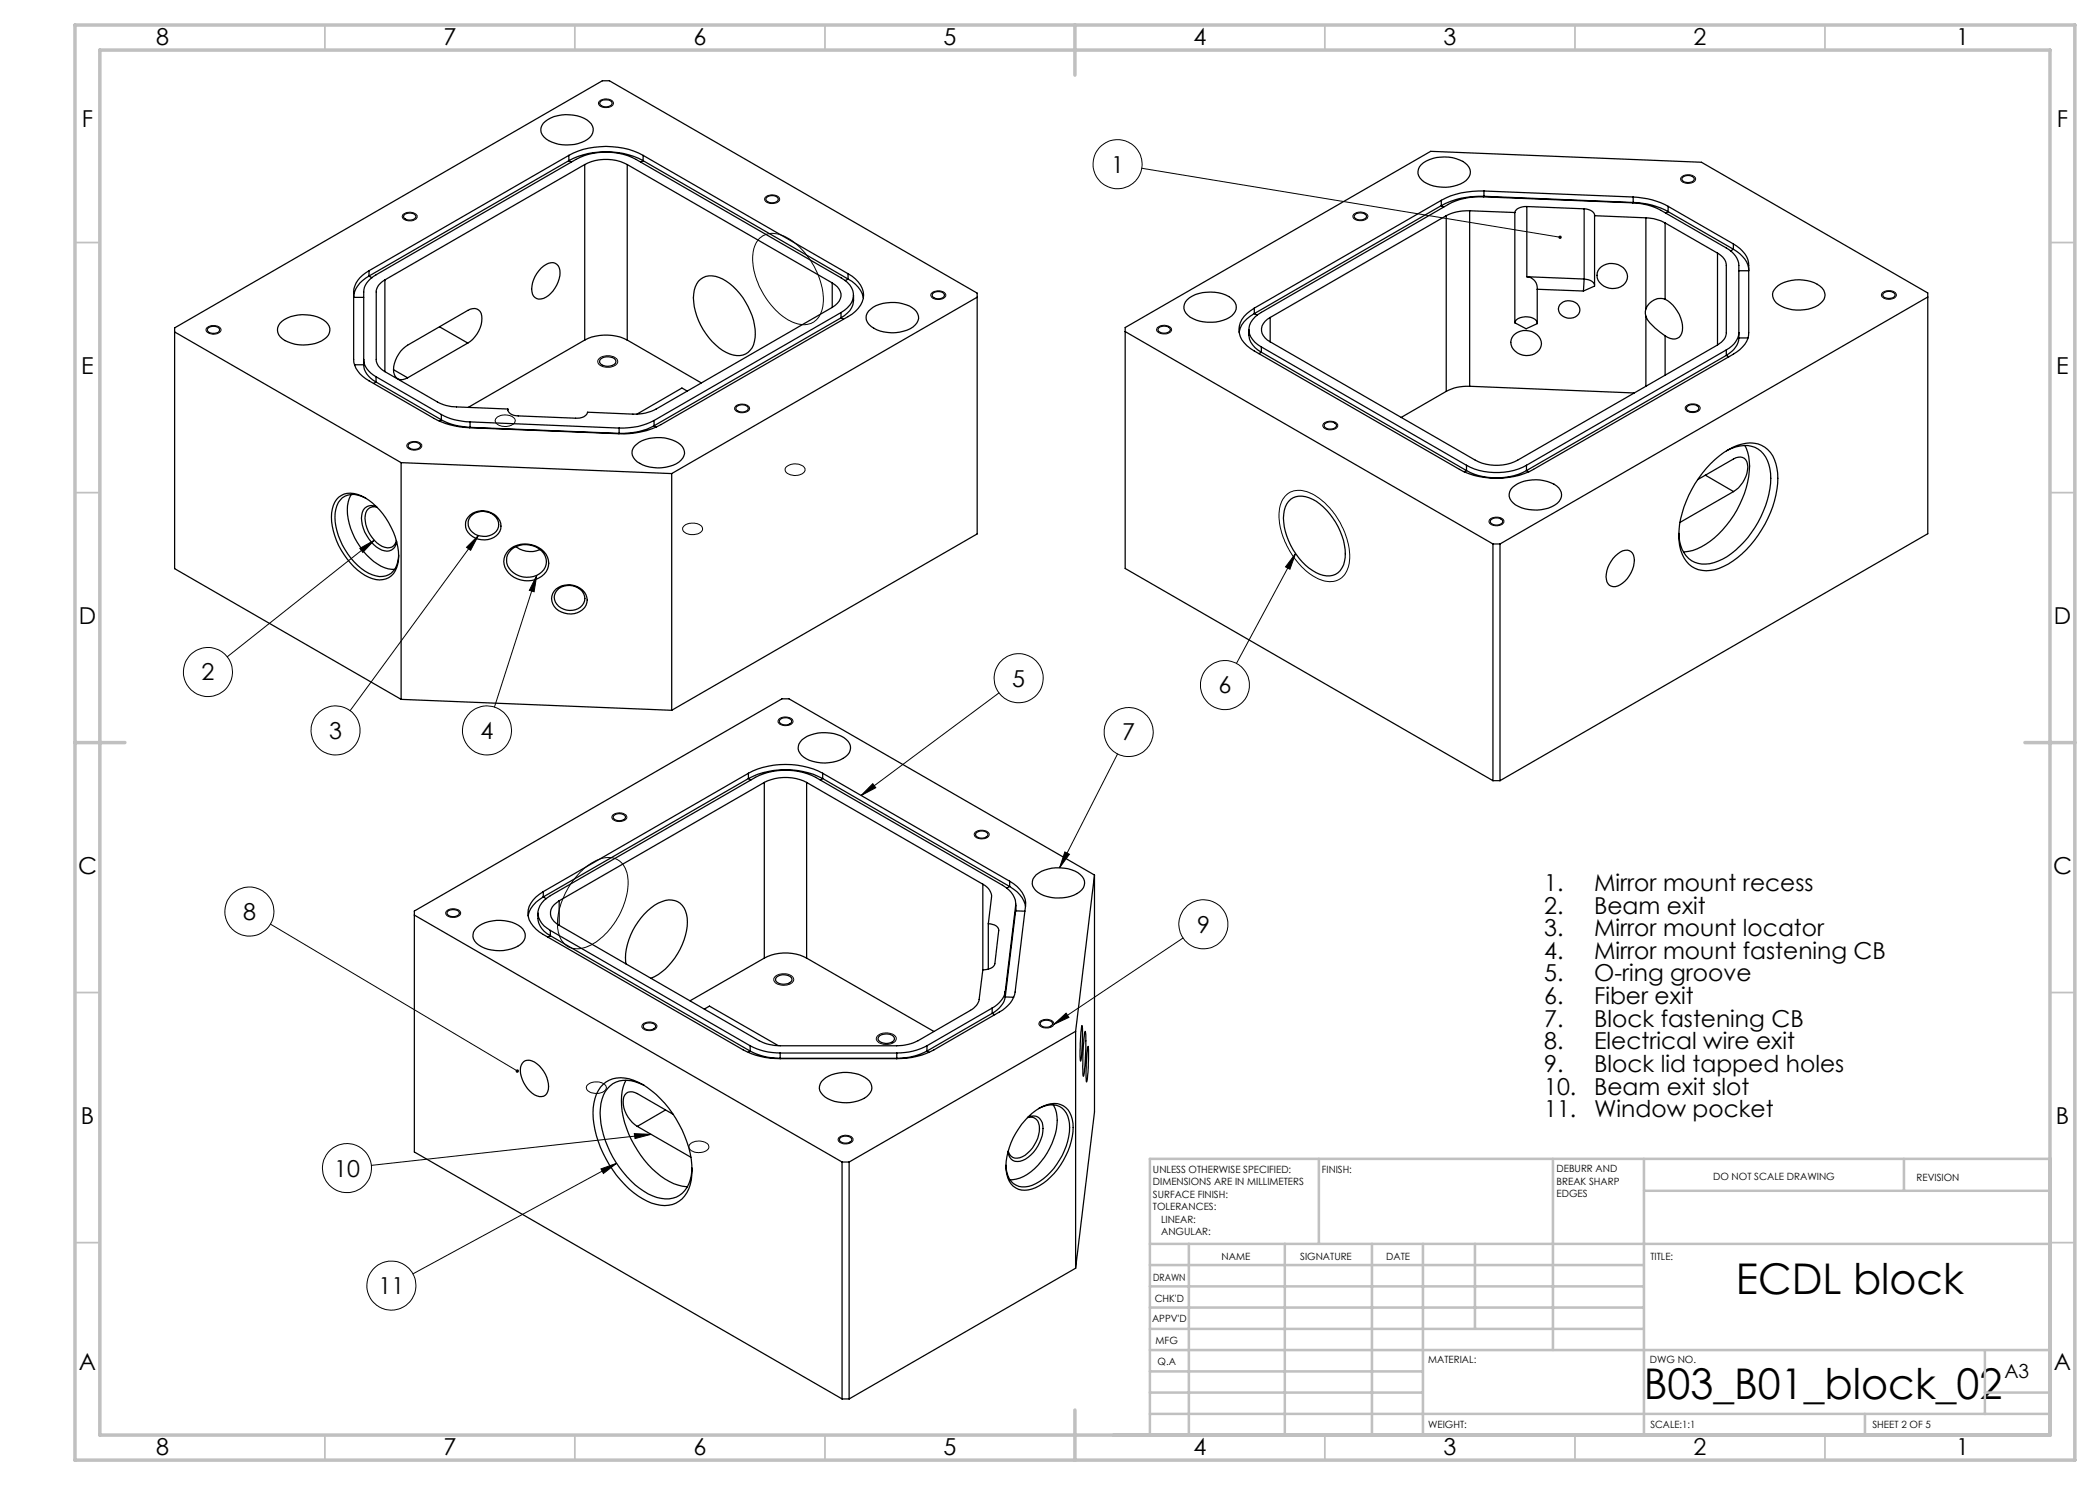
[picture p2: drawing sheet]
<svg xmlns="http://www.w3.org/2000/svg" width="420mm" height="297mm" viewBox="0 0 420 297" stroke-linecap="round" stroke-linejoin="round" font-family="sans-serif">
<g fill="none" stroke="#000" stroke-width=".2">
<path d="M119.9 20.2a1.97 1.97 0 0 1 2.8 .3 1.2 1.2 0 0 1-1.6 1l-.7-.1-.5-.3a.59 .59 0 0 1 0-.9zM153 39.5a1.93 1.93 0 0 1 2.9 .3 1.53 1.53 0 0 1-2.1 .8l-.7-.3a.55 .55 0 0 1-.1-.8zM228.4 33.7l83.6 13.7M336.4 35.3a1.91 1.91 0 0 1 2.7 .4 1.6 1.6 0 0 1-2.3 .8h-.1a.65 .65 0 0 1-.5-.5 .65 .65 0 0 1 .2-.7zM80.6 42.9a1.91 1.91 0 0 1 2.8 .3 1.53 1.53 0 0 1-2.1 .9l-.5-.3a.63 .63 0 0 1-.2-.9zM151.9 47.7a4.3 4.3 0 0 1 5.1-.4 15.1 15.1 0 0 1 7.6 13.7 3.9 3.9 0 0 1-5.4 3.7 13.7 13.7 0 0 1-7.5-7.8 10.2 10.2 0 0 1-.5-8.3zM186.3 58.6a1.89 1.89 0 0 1 2.9 .3 1.51 1.51 0 0 1-2.2 .9l-.6-.3a.55 .55 0 0 1-.1-.9zM270.8 42.8a1.94 1.94 0 0 1 2.8 .4 1.55 1.55 0 0 1-2.2 .9l-.6-.4a.61 .61 0 0 1 0-.9zM376.4 58.7a1.99 1.99 0 0 1 2.8 .1 1.04 1.04 0 0 1-1.2 1.1l-.7-.1-.6-.2a.65 .65 0 0 1-.3-.9zM41.4 65.5a1.93 1.93 0 0 1 2.8 .4 1.6 1.6 0 0 1-2.3 .8l-.5-.3a.59 .59 0 0 1 0-.9zM119.7 71.8a2.68 2.68 0 0 1 3.8 .2 1.18 1.18 0 0 1-1.3 1.4 2.19 2.19 0 0 1-2.6-1zM231.5 65.5a1.93 1.93 0 0 1 2.8 .4 1.53 1.53 0 0 1-2.1 .8l-.4-.2a.62 .62 0 0 1-.3-1z"/>
<path d="M81.5 88.8a2.03 2.03 0 0 1 2.8 .2v.1a1.41 1.41 0 0 1-1.9 .9l-.7-.3a.62 .62 0 0 1-.2-.9zM99.3 83.6a2.65 2.65 0 0 1 3.7 .3v.2a1.43 1.43 0 0 1-1.5 1.2 2.06 2.06 0 0 1-2.4-1.1zM147.2 81.2a2.02 2.02 0 0 1 2.7 .3v.1a1.17 1.17 0 0 1-1.5 .9 1.12 1.12 0 0 1-1.4-1zM157.2 93.4a2.65 2.65 0 0 1 3.8 .3 1.59 1.59 0 0 1-1.9 1.4 1.74 1.74 0 0 1-2.1-1.3zM257 99.3a4.2 4.2 0 0 1 5.3-.6 14.9 14.9 0 0 1 7.5 14 4 4 0 0 1-6 3.1 15 15 0 0 1-7.9-13.7l.5-1.9zM264.7 84.7a1.95 1.95 0 0 1 2.8 .3 1.51 1.51 0 0 1-2.1 .9l-.5-.2a.63 .63 0 0 1-.2-1zM337.1 81.3a2 2 0 0 1 2.9 .2 1.2 1.2 0 0 1-1.6 1l-.5-.1-.6-.3a.57 .57 0 0 1-.2-.8zM72 109.7l2.9-1.6-2.3 2.4zM74.9 108.1l-29.5 23.3M95.7 107.1l-1.6 3-.8-.6zM95.7 107.1l-25.7 35M107.4 115.1l-.6 3.3-.9-.3z"/>
<path d="M107.4 115.1l-8.5 26.3M136.8 105.2a2.75 2.75 0 0 1 3.6 .2 1.27 1.27 0 0 1-1.4 1.5 1.93 1.93 0 0 1-2.5-1.1zM259.1 110.7l-1.1 3.1-.9-.4zM259.1 110.7l-11.8 22M297.9 104a2.03 2.03 0 0 1 2.9 .1v.1a1.41 1.41 0 0 1-2 .9l-.7-.3a.62 .62 0 0 1-.2-.8zM199.8 138.6l-27.6 20.5M155.8 143.8a1.96 1.96 0 0 1 2.8 .3 1.08 1.08 0 0 1-1.4 1l-1.2-.3a.64 .64 0 0 1-.2-1zM174.6 156.7l.6 .8-3 1.6zM223.5 150.8l-11.6 22.8M116.1 174.4a7.9 7.9 0 0 1 6.3-2.8 4.2 4.2 0 0 1 3.2 4.2 15.1 15.1 0 0 1-7.7 13.3 4.2 4.2 0 0 1-5.4-.8 8 8 0 0 1-.6-6.7 17.3 17.3 0 0 1 4.2-7.2zM122.6 163a2 2 0 0 1 2.7 .3 1.08 1.08 0 0 1-1.3 1 1.16 1.16 0 0 1-1.6-1zM195.1 166.4a2 2 0 0 1 2.7 .4v.1a1.73 1.73 0 0 1-2.6 .6l-.2-.2a.6 .6 0 0 1 .1-.9z"/>
<path d="M213 170.4l.9 .4-2 2.8zM54.1 184.8l49.4 29.4M89.3 182.2a1.91 1.91 0 0 1 2.8 .3 1.33 1.33 0 0 1-1.9 .9l-.8-.3a.59 .59 0 0 1-.1-.9zM155 195.4a2.67 2.67 0 0 1 3.7 .2 1.26 1.26 0 0 1-1.4 1.4 2.04 2.04 0 0 1-2.5-1.1zM236.6 187.6l-25.9 17.3M117.4 217.1a2.77 2.77 0 0 1 3.8 .1 1.23 1.23 0 0 1-1.4 1.4 2.04 2.04 0 0 1-2.5-1zM128.5 204.9a1.94 1.94 0 0 1 2.9 .2 1.48 1.48 0 0 1-2.1 1l-.5-.3a.59 .59 0 0 1-.3-.9zM175.5 207.2a2.66 2.66 0 0 1 3.7 .3 1.35 1.35 0 0 1-1.6 1.4 2.02 2.02 0 0 1-2.3-1.1zM208 204.3a1.91 1.91 0 0 1 2.7 .3 1.33 1.33 0 0 1-1.8 1l-.7-.3a.59 .59 0 0 1-.2-1zM210.7 204.9l2.5-2.3 .6 .9zM120.2 233.8l3.1-1.1-2.6 2zM123.3 232.7l-40.7 22.1"/>
<path d="M126.9 226.7l3.3 .2-3.2 .8zM130.2 226.9l-55.9 6.2M138.1 228.7a2.65 2.65 0 0 1 3.6 .4 1.34 1.34 0 0 1-1.6 1.4 2.1 2.1 0 0 1-2.3-1.1zM167.7 227.5a2.05 2.05 0 0 1 2.9 .2 1.12 1.12 0 0 1-1.5 1.1l-1-.2a.68 .68 0 0 1-.4-1.1z"/>
<circle cx="223.5" cy="32.8" r="4.9"/>
<circle cx="41.6" cy="134.4" r="4.9"/>
<circle cx="203.7" cy="135.6" r="4.9"/>
<circle cx="245" cy="137" r="4.9"/>
<circle cx="67.1" cy="146.1" r="4.9"/>
<circle cx="97.4" cy="146.1" r="4.9"/>
<circle cx="225.7" cy="146.4" r="4.9"/>
<circle cx="49.9" cy="182.3" r="4.9"/>
<circle cx="240.7" cy="184.9" r="4.9"/>
<circle cx="69.4" cy="233.6" r="4.9"/>
<circle cx="78.3" cy="257.1" r="4.9"/>
</g>
<g fill="none" stroke="#c0c0c0" stroke-width=".35">
<path d="M65 5v5M115 5v5M165 5v5M265 5v5M315 5v5M365 5v5M15 48.5h5M410 48.5h5M15 98.5h5M410 98.5h5M15 198.5h5M410 198.5h5"/>
<path d="M15 248.5h5M410 248.5h5M65 287v5M115 287v5M165 287v5M265 287v5M315 287v5M365 287v5"/>
</g>
<g fill="none" stroke="#c0c0c0" stroke-width=".5">
<path d="M263.8 231.8v17M310.6 231.8v38.2M328.8 231.8v55.2M328.8 238.2h81.2M380.8 231.8v6.4M410 231.8h-180v55.2M230 248.8h180M230 257.3h98.8M230 253h98.8M237.8 248.8v38.2M257 248.8v38.2M274.4 248.8v38.2"/>
<path d="M284.6 248.8v38.2M295 248.8v17M230 265.8h98.8M230 261.5h98.8M230 278.5h54.6M230 274.3h54.6M230 270h180M397 278.5h13M397 270v12.8M230 282.8h180M373 282.8v4.2"/>
</g>
<path d="M15 5h400v287h-400zM20 10h390v277h-390zM215 5v10M15 148.5h10M405 148.5h10M215 282v10" fill="none" stroke="#c0c0c0" stroke-width=".7"/>
<path d="M72 109.7l2.9-1.6-2.3 2.4zM93.3 109.5l2.4-2.4-1.6 3zM107.4 115.1l-.6 3.3-.9-.3zM259.1 110.7l-1.1 3.1-.9-.4zM311.8 47.2a.34 .34 0 0 0 0 .5 .34 .34 0 0 0 .5-.2l-.3-.1 .3 .1a.35 .35 0 0 0-.1-.3 .35 .35 0 0 0-.4 0zM120.2 233.8l3.1-1.1-2.6 2zM103.2 214a.35 .35 0 0 0 0 .5 .35 .35 0 0 0 .6-.1l-.3-.2 .3 .1a.35 .35 0 0 0-.2-.4 .35 .35 0 0 0-.4 .1zM126.9 226.7l3.3 .2-3.2 .8zM174.6 156.7l.6 .8-3 1.6zM213 170.4l.9 .4-2 2.8zM210.7 204.9l2.5-2.3 .6 .9z" fill="#000"/>
<g fill="none" stroke="#000" stroke-width=".25">
<path d="M108.7 24.7a7.5 7.5 0 0 1 9.2-.3 2.1 2.1 0 0 1-.4 3.5 7.7 7.7 0 0 1-8.7-.5 1.96 1.96 0 0 1-.1-2.7zM113.8 31.1a16.2 16.2 0 0 1 14.8 0M113.8 32.1a16.5 16.5 0 0 1 14.8 0M113.8 31.1l-40 23M113.8 32.1l-40 23.1M113.8 31.1v1M113.8 32.1l.5 .3M116.9 32.9a9.3 9.3 0 0 1 8.5 0M116.9 32.9l-39.9 23.1M116.9 32.9v35.1M120.1 20.3a1.64 1.64 0 0 1 2.3 .3 1.2 1.2 0 0 1-1.8 .7 .65 .65 0 0 1-.5-1zM125.4 32.9l41 23.7"/>
<path d="M125.4 32.9v35.1M128.6 31.1l41 23.6M128.6 32.1l41 23.7M128.6 31.1v1M128.6 32.1l-.5 .3M153.3 39.5a1.6 1.6 0 0 1 2.3 .2 1.08 1.08 0 0 1-1.4 .9 .76 .76 0 0 1-.8-.3 .76 .76 0 0 1-.1-.8zM284.3 32.9a7.7 7.7 0 0 1 8.8-.3 2.15 2.15 0 0 1 1 2.1 2.15 2.15 0 0 1-1.4 1.8 7.9 7.9 0 0 1-8.3-.5 1.99 1.99 0 0 1-.1-3.1zM296.8 38.2a15.9 15.9 0 0 0-8.5 1.9M296.8 38.2l29.8 1.2M296.8 38.2v1.2M326.6 39.4a15.4 15.4 0 0 1 7 1.9M326.6 39.4v1.1"/>
<path d="M336.5 35.5a1.6 1.6 0 0 1 2.3 .2 1.04 1.04 0 0 1-1.4 .8 .75 .75 0 0 1-.8-.2 .75 .75 0 0 1-.1-.8zM73.8 54.1a5.2 5.2 0 0 0-3.1 4.3v13.5a5.4 5.4 0 0 0 3.1 4.3l13.1 7.5a15.9 15.9 0 0 0 7 1.8l29.8 1.2a16.4 16.4 0 0 0 8.5-1.8l37.4-21.6a4.9 4.9 0 0 0 3-5 5.8 5.8 0 0 0-3-3.6M73.8 55.2a5.4 5.4 0 0 0-3.1 4.3h2M73.8 54.1v1.1M73.8 55.2l.6 .4M77 56a2.88 2.88 0 0 0-1.8 2.4v13.5a2.88 2.88 0 0 0 1.8 2.4M77 56v18.3M80.8 43a1.65 1.65 0 0 1 2.4 .2 1.41 1.41 0 0 1-2.4 .4l-.1-.2zM108.2 53.7a2.54 2.54 0 0 1 3.1-.9 3.5 3.5 0 0 1 0 4.2 4.4 4.4 0 0 1-3.5 2.8 1.75 1.75 0 0 1-1.5-2l.1-.6a6.3 6.3 0 0 1 1.8-3.5zM139.7 56.2a3.8 3.8 0 0 1 4.8-.4 13.5 13.5 0 0 1 6.5 11.7 3.5 3.5 0 0 1-5.1 3.3 13 13 0 0 1-7.2-12 4.7 4.7 0 0 1 1-2.6zM166.4 56.6a2.5 2.5 0 0 1 1.1 4.1l-1.1 .8M166.4 56.6v4.9"/>
<path d="M169.6 55.8a5.6 5.6 0 0 1 3 3.7M169.6 54.7v1.1M169.6 55.8l-.5 .3M170.7 59a4.2 4.2 0 0 1-2.5 4.6M186.5 58.7a1.6 1.6 0 0 1 2.4 .2 1.04 1.04 0 0 1-1.4 .9 .76 .76 0 0 1-.8-.3 .76 .76 0 0 1-.2-.8zM195.4 59.4l-61.1 35.3M237.5 59.9a7.6 7.6 0 0 1 7.6-.9 2.87 2.87 0 0 1 2.1 2.8 3.8 3.8 0 0 1-3.3 2.5 7.7 7.7 0 0 1-6.3-1.3 1.99 1.99 0 0 1-.1-3.1zM271 43a1.6 1.6 0 0 1 2.3 .2 1.2 1.2 0 0 1-1.8 .7 .64 .64 0 0 1-.5-.9zM288.3 40.1l-37.4 21.5M288.3 41.1l-37.4 21.6M288.3 40.1v1M288.3 41.1l.4 .3"/>
<path d="M289.2 43.1l-35.2 20.4M289.2 43.1v35.2M293.9 42.2a9.2 9.2 0 0 0-4.7 .9M293.9 42.2l9.1 .3M293.9 42.2v35.1M303 42.5v22.1M305.4 41.3a2.2 2.2 0 0 0-2.4 1.2M305.4 55.3a2.26 2.26 0 0 1 2 2.6M305.4 41.3l11.4 .5M305.4 55.3l11.4 .5M305.4 41.3v14M307.4 57.9v6.8l-2.2 1.1-2.2-1.2"/>
<path d="M307.4 57.9l9.3 .3M316.8 41.8a1.81 1.81 0 0 1 2.1 1.3M316.8 55.8a1.95 1.95 0 0 1 2.1 1.2M316.8 41.8v14M316.8 55.8l-.1 2.4M318.9 43.1l10.3 .5M318.9 43.1v14.1l-2.2 1M319.9 53.7a3.4 3.4 0 0 1 5.5 1.1 2.57 2.57 0 0 1-3 2.9 2.72 2.72 0 0 1-2.8-3.6zM326.6 40.5a14.8 14.8 0 0 1 7 1.8M326.6 40.5l-29.8-1.2a15.9 15.9 0 0 0-8.5 1.8M326.6 40.5v.1M329.2 43.6a8.8 8.8 0 0 1 3.8 1"/>
<path d="M329.2 43.6v18.2M333 59.9a6.5 6.5 0 0 1 3.3 6.8 1.8 1.8 0 0 1-2.7 .8l-.6-.3M333 59.9a3.1 3.1 0 0 0-3.8 1.9M333 44.6l10.5 6M333 44.6v15.3M333.6 41.3l13.1 7.5M333.6 42.3l13.1 7.5M333.6 41.3v1M333.6 42.3l-.5 .3M343.5 50.6a3 3 0 0 1 1.8 2.5v13.4a3 3 0 0 1-1.8 2.5M343.5 50.6v18.4M346.7 48.8a5.2 5.2 0 0 1 3 4.3v13.4a5.2 5.2 0 0 1-3 4.3l-40 23.1a16.2 16.2 0 0 1-14.8 0l-41-23.7a5.3 5.3 0 0 1-3.1-4.3 4.6 4.6 0 0 1 2.3-3.7l.8-.6"/>
<path d="M346.7 49.8a5.2 5.2 0 0 1 3 4.3h-1.9M346.7 48.8v1M346.7 49.8l-.6 .4M355.2 57.5a7.4 7.4 0 0 1 9.2 .1 2.16 2.16 0 0 1-.8 3.5 7.9 7.9 0 0 1-8.3-.5 2.03 2.03 0 0 1-.1-3.1zM376.7 58.7a1.65 1.65 0 0 1 2.3 .2 1.06 1.06 0 0 1-1.4 .8 .9 .9 0 0 1-1-.8zM385.6 59.4l-85.6 49.4M34.9 66.4l45.3 26.1M41.6 65.6a1.6 1.6 0 0 1 2.3 .3 1 1 0 0 1-1.4 .8 .75 .75 0 0 1-.8-.2 .75 .75 0 0 1-.1-.9zM56 64.7a7.5 7.5 0 0 1 9.2-.3 2.06 2.06 0 0 1-.4 3.4 7.7 7.7 0 0 1-8.7-.4 2.01 2.01 0 0 1-.1-2.7zM70.9 73h1.8M72.7 71.9a4.2 4.2 0 0 0 2.5 3.4M72.7 73a4.2 4.2 0 0 0 2.5 3.4"/>
<path d="M75.2 75.3l13.1 7.6M75.2 76.4l13.1 7.6M75.2 75.3v1.1M75.2 76.4l-.5 .3M77 74.3l10.5 6.1a7.9 7.9 0 0 0 3.8 1l10.3 .4M78.7 73.9l2.8 1.7M87.9 65.4l5.7 3.2M93.6 68.6a5.8 5.8 0 0 0 2.6-5.9 1.68 1.68 0 0 0-2.6-.6l-12.1 6.9a5.8 5.8 0 0 0-2.6 5.9 1.64 1.64 0 0 0 2.6 .7M93.6 68.6l-12.1 7M116.9 68a9.6 9.6 0 0 1 8.5 0M116.9 68l-23.3 13.5M120.2 71.8a2.34 2.34 0 0 1 2.9 .2 .92 .92 0 0 1-1 1.2h-1a.95 .95 0 0 1-.9-.4 .95 .95 0 0 1 0-1z"/>
<path d="M125.4 68l14.9 8.6M137.4 78.2l-1-.6-9 5.2M166.4 61.5l-35.2 20.3a8.7 8.7 0 0 1-4.6 1l-9.1-.4a2.03 2.03 0 0 1-2.4 1.2l-11.5-.4a1.74 1.74 0 0 1-2-1.4M168.2 62.5a4.2 4.2 0 0 0 2.5-3.8 4.2 4.2 0 0 0-2.5-3.1l-41-23.7a13.1 13.1 0 0 0-12 0l-40 23.1a4.2 4.2 0 0 0-2.5 3.4v14.6M168.2 62.5l-37.4 21.6M168.2 63.6l-37.4 21.6M168.2 62.5v1.1M168.2 63.6l.5 .2M173.7 62.2a7.2 7.2 0 0 1 7.5-1.2 3.1 3.1 0 0 1 2.5 2.7 4 4 0 0 1-3.7 2.7 6.5 6.5 0 0 1-6.5-1.9 1.87 1.87 0 0 1 .2-2.3zM225 66.3l73.6 42.5M231.7 65.6a1.65 1.65 0 0 1 2.4 .2 1.41 1.41 0 0 1-2.4 .4l-.1-.2zM249.8 65.9a4.2 4.2 0 0 0 2.5 4.5"/>
<path d="M250.9 62.7a5.4 5.4 0 0 0-3.1 3.8M250.9 61.6v1.1M250.9 62.7l.5 .3M252.3 69.4l41 23.7M252.3 70.4l41 23.7M252.3 69.4v1M252.3 70.4l-.5 .3M254 63.5a2.57 2.57 0 0 0-1.7 2.4 2.57 2.57 0 0 0 1.7 2.5M254 68.4l41.1 23.6a9.2 9.2 0 0 0 8.4 0l40-23M254 63.5v4.9M289.2 78.3l-9 5.2M293.9 77.3a8.8 8.8 0 0 0-4.7 1"/>
<path d="M293.9 77.3l32.9 1.3M302.7 67.1a3.4 3.4 0 0 1 5.5 1.1 2.73 2.73 0 0 1-3.6 2.8 2.64 2.64 0 0 1-2.2-3.5zM303 64.6a1.98 1.98 0 0 1 2.1-1.2 2.21 2.21 0 0 1 2.3 1.2M311.9 61a2.39 2.39 0 0 1 4 .6 1.85 1.85 0 0 1-2.3 2 1.82 1.82 0 0 1-1.7-2.6zM329.2 61.8l-.1 .5 .1 .9M329.2 63.2a7.9 7.9 0 0 0 3.3 3.6l.5 .4M329.2 63.2v14.1M333 67.2v7.8M345.3 70l-40 23.1M345.3 70v1.1M345.3 71.1l-40 23M345.3 71.1l.5 .3"/>
<path d="M347.8 67.6v-14.5a4.3 4.3 0 0 0-2.5-3.5l-13.1-7.5a12.5 12.5 0 0 0-5.7-1.5l-29.8-1.2a13.2 13.2 0 0 0-7 1.5l-37.4 21.6a3.7 3.7 0 0 0-2.1 4.9 5.2 5.2 0 0 0 2.1 2M347.8 66.5a4.3 4.3 0 0 1-2.5 3.5M347.8 67.6a4.5 4.5 0 0 1-2.5 3.5M347.8 67.6h1.8M67.7 99.4a4.4 4.4 0 0 1 5.3 .2 14.6 14.6 0 0 1 6.7 12.4 3.8 3.8 0 0 1-3.8 4 10 10 0 0 1-7.1-5.1 12.7 12.7 0 0 1-2.3-9.1 4.2 4.2 0 0 1 1.2-2.4zM70.3 98.9a7.1 7.1 0 0 0-.5 5.8 13.3 13.3 0 0 0 7.1 8.9l2 .3M73.2 99.7a3.9 3.9 0 0 0-5.5 .8 9.5 9.5 0 0 0 .8 8.5 11.5 11.5 0 0 0 6.7 6.2 3.4 3.4 0 0 0 4.4-2.8l.1-1.4M80.2 92.5l54.1 2.2M80.2 92.5v47.4M81.7 88.8a1.65 1.65 0 0 1 2.4 .2 1.39 1.39 0 0 1-2.4 .5l-.1-.2zM88.3 82.9a12.2 12.2 0 0 0 5.7 1.5M88.3 84a12.8 12.8 0 0 0 5.7 1.5"/>
<path d="M88.3 82.9v1.1M88.3 84l-.5 .2M94 84.4l29.8 1.2M94 84.4v1.1M94 85.5h.1M101.6 81.8v.2M123.8 85.6v1.1M126.9 89.2a7.2 7.2 0 0 1 7.5-1.2 3.1 3.1 0 0 1 2.5 2.7 4 4 0 0 1-3.8 2.7 7.2 7.2 0 0 1-6.1-1.5 1.92 1.92 0 0 1-.1-2.7zM130.8 84.1a13.2 13.2 0 0 1-7 1.5M130.8 85.2a13.2 13.2 0 0 1-7 1.5l-29.8-1.2M130.8 84.1v1.1M130.8 85.2l.5 .2"/>
<path d="M134.3 94.7v47.4M147.3 81.3a1.64 1.64 0 0 1 2.3 .3 1.08 1.08 0 0 1-1.4 .8 .97 .97 0 0 1-1-.8zM258.1 99.9a4.4 4.4 0 0 1 5.1 .4 13.5 13.5 0 0 1 5.8 11.3 3.5 3.5 0 0 1-5.1 3.3 13 13 0 0 1-7.1-12.1 4.3 4.3 0 0 1 1.3-2.9zM264.9 84.8a1.65 1.65 0 0 1 2.4 .2 1.39 1.39 0 0 1-2.4 .4l-.1-.2zM293.3 94.1a13.1 13.1 0 0 0 12 0M293.3 93.1a13.1 13.1 0 0 0 12 0M293.3 93.1v1M293.3 94.1l-.5 .3M302.5 97.5a7.6 7.6 0 0 1 9.2 .1 2.16 2.16 0 0 1-.8 3.4 7.9 7.9 0 0 1-8.3-.4 1.99 1.99 0 0 1-.1-3.1zM305.3 93.1v1M305.3 94.1l.5 .3M337.4 81.3a1.6 1.6 0 0 1 2.4 .2 1.04 1.04 0 0 1-1.5 .8 .74 .74 0 0 1-.8-.2 .74 .74 0 0 1-.1-.8z"/>
<path d="M339.5 95.9l7.2-4.1a1.74 1.74 0 0 1 2-.2 1.74 1.74 0 0 1 .9 1.8 6.3 6.3 0 0 1-2.9 4.9M341.1 95l5.6 3.3M342.1 92.8a12.5 12.5 0 0 1 8-4.2 5.4 5.4 0 0 1 5.3 5.1 19.6 19.6 0 0 1-4.5 14.4 16.3 16.3 0 0 1-7.9 5.8 5.3 5.3 0 0 1-6.9-3.9 16.3 16.3 0 0 1 1.6-10.9 23.7 23.7 0 0 1 4.4-6.3zM345.3 90.2a6 6 0 0 1 6.9 0 7.8 7.8 0 0 1 1.9 6.5 20.4 20.4 0 0 1-9.6 15.1 6 6 0 0 1-6.8-.1 6.6 6.6 0 0 1-1.9-5M346.7 98.3l-10.7 6.2M349 89.1a11.1 11.1 0 0 1 .2 8.4 20.2 20.2 0 0 1-8.9 11.9 7.4 7.4 0 0 1-3.6 1M75.3 101.3a1.99 1.99 0 0 0-2.9 1.7 7.5 7.5 0 0 0 4 7 2.03 2.03 0 0 0 2.9-1.7M75.4 101.5a1.74 1.74 0 0 0-2.3 1.5 6.5 6.5 0 0 0 3.9 6.5 1.65 1.65 0 0 0 2.3-1.4M94 103a3.9 3.9 0 0 1 6.2 1.7 3.1 3.1 0 0 1-3.9 3.2 3.1 3.1 0 0 1-3-4zM94.1 103.3a3.4 3.4 0 0 1 5.6 1.1 2.7 2.7 0 0 1-3.6 2.8 2.49 2.49 0 0 1-2-3.9zM101.7 110.1a5.1 5.1 0 0 1 7.8 1.3 3.4 3.4 0 0 1-2.4 4.5 4.9 4.9 0 0 1-6.3-3 3.1 3.1 0 0 1 .9-2.8zM102.2 110a4.5 4.5 0 0 1 6.8 1.2 3.1 3.1 0 0 1-3 4.2 4.2 4.2 0 0 1-4.6-2.8 2.77 2.77 0 0 1 .8-2.6z"/>
<path d="M103.2 109.3a4.8 4.8 0 0 0 4.8 .6M111.2 117.8a3.9 3.9 0 0 1 6.2 1.7 3.1 3.1 0 0 1-3.8 3.3 3.2 3.2 0 0 1-3.2-3.6l.2-.5zM111.8 117.7a3.4 3.4 0 0 1 5.1 1.5 2.56 2.56 0 0 1-3 2.9 2.86 2.86 0 0 1-3-3.1l.2-.5zM298.2 104a1.64 1.64 0 0 1 2.3 .2 1.09 1.09 0 0 1-1.4 .8 .76 .76 0 0 1-.8-.2 .76 .76 0 0 1-.1-.8zM298.6 108.8h1.4M298.6 108.8v47.3M300 108.8v47.3M323.1 111.2a2.47 2.47 0 0 1 3.1-.9 3.5 3.5 0 0 1 0 4.2 4.5 4.5 0 0 1-3.6 2.8 1.76 1.76 0 0 1-1.4-2l.1-.6a6.4 6.4 0 0 1 1.8-3.5zM80.2 139.9l-45.3-26.2v-48.1l85.6-49.4h1.4l73.5 42.4v48.2l-61.1 35.3M80.2 139.9l54.1 2.2M149.7 154.7a16.5 16.5 0 0 1 14.8 0M149.7 155.7a16.5 16.5 0 0 1 14.8 0"/>
<path d="M149.7 154.7l-41 23.6M149.7 155.7l-41 23.7M149.7 154.7v1M149.7 155.7l.5 .3M152.9 156.5a9.5 9.5 0 0 1 8.4 0M152.9 156.5l-41.1 23.7M152.9 156.5v35.1M156 143.9a1.6 1.6 0 0 1 2.3 .2 1.08 1.08 0 0 1-1.4 .9 .76 .76 0 0 1-.8-.2 .76 .76 0 0 1-.1-.9zM160.4 148a7.7 7.7 0 0 1 8.8-.1 2.17 2.17 0 0 1 .9 2.1 2.17 2.17 0 0 1-1.5 1.7 7.7 7.7 0 0 1-8.3-.6 2.01 2.01 0 0 1 .1-3.1zM161.3 156.5l35.3 20.3M161.3 156.5v35.1M164.5 154.7l37.4 21.5"/>
<path d="M164.5 155.7l37.4 21.6M164.5 154.7v1M164.5 155.7l-.5 .3M298.6 156.1l-73.6-42.4v-48.2l61.1-35.2 54.2 2.2 45.3 26.1v48.1l-85.6 49.4M298.6 156.1h1.4M108.7 178.3a4.9 4.9 0 0 0-3 5 5.9 5.9 0 0 0 3 3.6l39.9 23.1a15.4 15.4 0 0 0 7.4 1.7M108.7 179.4a5.8 5.8 0 0 0-3.1 3.8M108.7 178.3v1.1M108.7 179.4l.5 .3M122.8 163.1a1.6 1.6 0 0 1 2.3 .2 1.2 1.2 0 0 1-1.8 .8 .64 .64 0 0 1-.5-1zM195.2 166.6a1.65 1.65 0 0 1 2.4 .2 1.39 1.39 0 0 1-2.4 .4l-.1-.2zM196.6 176.8a2.82 2.82 0 0 1 1.7 2.7l-.6 5.2"/>
<path d="M196.6 176.8v17.2M201.9 176.2a5.3 5.3 0 0 1 3.2 5l-2.1 17.2a5.7 5.7 0 0 1-3.2 4l-13 7.6a15.4 15.4 0 0 1-7.4 1.7M201.9 177.3a6 6 0 0 1 3.2 4M201.9 176.2v1.1M201.9 177.3l-.5 .3M207.2 175a7.7 7.7 0 0 1 8.8-.1 2.17 2.17 0 0 1 .9 2.1 2.17 2.17 0 0 1-1.5 1.7 7.7 7.7 0 0 1-8.3-.6 2.01 2.01 0 0 1 .1-3.1zM218.9 175l-3.8 31.3M218.9 175l-61.1-35.2h-1.4l-73.5 42.4v48.2l85.5 49.4M218.9 175v47.4l-3.8 31.2M82.9 183l85.5 49.4M89.5 182.3a1.64 1.64 0 0 1 2.4 .2 1.2 1.2 0 0 1-1.8 .8 .65 .65 0 0 1-.6-1zM95.4 185.5a7.5 7.5 0 0 1 9.2 .3 2.21 2.21 0 0 1-1.1 3.5 7.8 7.8 0 0 1-8.3-.7 1.98 1.98 0 0 1 .2-3.1z"/>
<path d="M107.6 182.6a4.3 4.3 0 0 0 2.5 4.5M110.1 186.1a3.8 3.8 0 0 1-2.4-4.4 4.8 4.8 0 0 1 2.4-2.6l41-23.6a13.4 13.4 0 0 1 12 0l37.4 21.6a4.4 4.4 0 0 1 2.6 4l-2.1 17.2M110.1 186.1l39.9 23.1M110.1 187.1l39.9 23.1M110.1 186.1v1M110.1 187.1l-.5 .3M111.8 180.2a2.74 2.74 0 0 0-1.6 3.2 3.5 3.5 0 0 0 1.6 1.7M111.8 185.1l40 23a9.1 9.1 0 0 0 4.2 1.1h23.4a9.4 9.4 0 0 0 4.2-1.1l10.5-6a3.1 3.1 0 0 0 1.7-2.2l.8-5.9M111.8 180.2v4.9M125.2 192.8a13 13 0 0 1 4.3-10.6 6.7 6.7 0 0 1 4.9-2.2 3.5 3.5 0 0 1 3 3.6 13.2 13.2 0 0 1-7.2 12M152.9 191.6a9.2 9.2 0 0 1 8.4 0M152.9 191.6l-14.9 8.6"/>
<path d="M155.2 195.5a2.2 2.2 0 0 1 3.1 .1 1.03 1.03 0 0 1-1.2 1.2 1.83 1.83 0 0 1-2-.7zM161.3 191.6l25.5 14.7M197.7 184.7l.8 .2a1.31 1.31 0 0 1 1.2 1.2l-.7 6.7a2.2 2.2 0 0 1-2.4 1.2M197.7 184.7v9.1M201 198.3a4.9 4.9 0 0 1-2.6 3.3M201 199.4a4.9 4.9 0 0 1-2.6 3.3M201 198.3v1.1M201 199.4l1.7 .1M203.1 180.7v1.5M203.1 182.2l-2.1 17.2M203.1 182.2h1.9M104.7 212.3a2.12 2.12 0 0 1 2.7 .5 5.6 5.6 0 0 1 2.1 5.5 1.48 1.48 0 0 1-2.1 .9 5.7 5.7 0 0 1-3.2-6.2z"/>
<path d="M120.6 216.9a6 6 0 0 1 7-.5 21.5 21.5 0 0 1 10.8 16.6 7.8 7.8 0 0 1-2.6 7.2 6.2 6.2 0 0 1-6.4 0 21.3 21.3 0 0 1-10.4-14.2 10.6 10.6 0 0 1 1.1-8.6zM125.2 216a12.2 12.2 0 0 0 .1 9.6 19.4 19.4 0 0 0 9.5 11.1l1.7 .5 1 .1M128.8 204.9a1.69 1.69 0 0 1 2.3 .3 1.41 1.41 0 0 1-2.3 .4l-.1-.2zM128.9 217.1a6.5 6.5 0 0 0-6.3-.4 6.7 6.7 0 0 0-2.6 5.9 20.2 20.2 0 0 0 9.6 16.2 6 6 0 0 0 6.9-.1 6.7 6.7 0 0 0 1.9-5.1M140.9 201.8l1-.6 13.7 7.9M150 209.2a12.6 12.6 0 0 0 6 1.4M150 210.2a12.6 12.6 0 0 0 6 1.5h23.4a12.6 12.6 0 0 0 6-1.5M150 209.2v1M150 210.2l-.4 .2M156 211.7h23.4M156 210.6h23.4M156 210.6v1.1"/>
<path d="M164.3 216.3a7.3 7.3 0 0 1 7.4-1.4l.7 .3a2.6 2.6 0 0 1 1.9 2.8 4.8 4.8 0 0 1-4.3 2.5 6.5 6.5 0 0 1-5.8-1.9 1.8 1.8 0 0 1 .1-2.3zM175.9 207.1a2.28 2.28 0 0 1 2.9 .4 1.02 1.02 0 0 1-1.1 1.2l-1-.1a.88 .88 0 0 1-.9-.4 .88 .88 0 0 1 .1-1.1zM179.4 210.6v1.1M185.4 209.2a12.6 12.6 0 0 1-6 1.4M185.4 209.2v1M185.4 210.2l.4 .3M198.4 201.6l-13 7.6M198.4 202.7l-13 7.5M198.4 201.6v1.1M198.4 202.7l.5 .2M208.2 204.4a1.64 1.64 0 0 1 2.3 .2 1.2 1.2 0 0 1-1.8 .8 .65 .65 0 0 1-.5-1zM215.1 206.3l-45.3 26.1"/>
<path d="M215.1 206.3v47.3M216.4 205.1a31.3 31.3 0 0 1-.3 7.1 31.3 31.3 0 0 1 .3-7.1zM217 206.3a38.4 38.4 0 0 1-.3 9 38.3 38.3 0 0 1 .3-9zM217.6 209.3a34.5 34.5 0 0 1-.3 7.1 29 29 0 0 1 .3-7.1zM127.5 225.3l10.7 6.2M133.1 222l-5.6 3.3M134.7 222.9l-7.2-4.2a1.72 1.72 0 0 0-2.1-.2 1.72 1.72 0 0 0-.8 1.9 6.1 6.1 0 0 0 2.9 4.9M168 227.6a1.64 1.64 0 0 1 2.4 .2 1.2 1.2 0 0 1-1.8 .8 .64 .64 0 0 1-.6-1zM168.4 232.4h1.4M168.4 232.4v47.4M169.8 232.4v47.4M205.5 223.5a1.88 1.88 0 0 1 2.4 2.2 6.8 6.8 0 0 1-4 5.9 1.7 1.7 0 0 1-2.3-1.4"/>
<path d="M205.6 223.4a2.05 2.05 0 0 1 2.3 .2 2.05 2.05 0 0 1 .7 2.1 7.2 7.2 0 0 1-4.6 6.6 1.91 1.91 0 0 1-2.4-1.9M205.7 223.3a7.5 7.5 0 0 1 5.8-2.6 3.9 3.9 0 0 1 3.1 3.9 14.4 14.4 0 0 1-7.4 12.9 3.8 3.8 0 0 1-5.3-1.2 8.7 8.7 0 0 1 0-6.8 16 16 0 0 1 3.8-6.2zM207.7 221.7a4.3 4.3 0 0 1 4.7-.1 5.8 5.8 0 0 1 1.3 5.7 13.8 13.8 0 0 1-7.3 9.8 3.6 3.6 0 0 1-5.2-3.4v-.7M210.6 221a7.7 7.7 0 0 1 .1 6.7 13.4 13.4 0 0 1-6.7 7.9l-2 .4M215.1 253.6l-45.3 26.2M168.4 279.8h1.4"/>
</g>
<g font-size="8.5">
<text x="347.2" y="258.8">ECDL block</text>
<text x="328.8" y="279.7">B03_B01_block_02</text>
</g>
<g font-size="4.7">
<text x="31.2" y="9">8</text>
<text x="88.7" y="9">7</text>
<text x="138.7" y="9">6</text>
<text x="188.7" y="9">5</text>
<text x="238.7" y="9">4</text>
<text x="288.7" y="9">3</text>
<text x="338.7" y="9">2</text>
<text x="391.2" y="9">1</text>
<text x="16.4" y="25.5">F</text>
<text x="411.4" y="25.5">F</text>
<text x="222.2" y="34.5">1</text>
<text x="16.2" y="74.8">E</text>
<text x="411.2" y="74.8">E</text>
<text x="15.8" y="124.8">D</text>
<text x="410.8" y="124.8">D</text>
<text x="40.3" y="136.1">2</text>
<text x="202.5" y="137.3">5</text>
<text x="243.7" y="138.7">6</text>
<text x="65.8" y="147.8">3</text>
<text x="96.1" y="147.8">4</text>
<text x="224.5" y="148.1">7</text>
<text x="15.6" y="174.8">C</text>
<text x="308.8" y="178.2">1.</text>
<text x="318.8" y="178.2">Mirror mount recess</text>
<text x="410.6" y="174.8">C</text>
<text x="48.6" y="184">8</text>
<text x="308.8" y="182.7">2.</text>
<text x="318.8" y="182.7">Beam exit</text>
<text x="239.4" y="186.5">9</text>
<text x="308.8" y="187.2">3.</text>
<text x="308.8" y="191.8">4.</text>
<text x="318.8" y="187.2">Mirror mount locator</text>
<text x="318.8" y="191.8">Mirror mount fastening CB</text>
<text x="308.8" y="196.3">5.</text>
<text x="318.8" y="196.3">O-ring groove</text>
<text x="308.8" y="200.8">6.</text>
<text x="318.8" y="200.8">Fiber exit</text>
<text x="308.8" y="205.3">7.</text>
<text x="308.8" y="209.9">8.</text>
<text x="318.8" y="205.3">Block fastening CB</text>
<text x="318.8" y="209.9">Electrical wire exit</text>
<text x="308.8" y="214.4">9.</text>
<text x="318.8" y="214.4">Block lid tapped holes</text>
<text x="308.8" y="218.9">10.</text>
<text x="318.8" y="218.9">Beam exit slot</text>
<text x="16.2" y="224.8">B</text>
<text x="308.8" y="223.4">11.</text>
<text x="318.8" y="223.4">Window pocket</text>
<text x="411.2" y="224.8">B</text>
<text x="66.8" y="235.3">10</text>
<text x="75.7" y="258.8">11</text>
<text x="15.8" y="274">A</text>
<text x="410.8" y="274">A</text>
<text x="31.2" y="291">8</text>
<text x="88.7" y="291">7</text>
<text x="138.7" y="291">6</text>
<text x="188.7" y="291">5</text>
<text x="238.7" y="291">4</text>
<text x="288.7" y="291">3</text>
<text x="338.7" y="291">2</text>
<text x="391.2" y="291">1</text>
</g>
<text font-size="3.9" x="400.9" y="275.5">A3</text>
<g font-size="2">
<text x="230.6" y="234.6">UNLESS OTHERWISE SPECIFIED:</text>
<text x="230.6" y="237.1">DIMENSIONS ARE IN MILLIMETERS</text>
<text x="230.6" y="239.6">SURFACE FINISH:</text>
<text x="264.4" y="234.6">FINISH:</text>
<text x="311.3" y="234.5">DEBURR AND</text>
<text x="311.3" y="237">BREAK SHARP</text>
<text x="311.3" y="239.5">EDGES</text>
<text x="342.6" y="236">DO NOT SCALE DRAWING</text>
<text x="383.3" y="236.2">REVISION</text>
<text x="230.6" y="242.1">TOLERANCES:</text>
<text x="232.2" y="244.6">LINEAR:</text>
<text x="232.2" y="247.1">ANGULAR:</text>
<text x="244.3" y="252">NAME</text>
<text x="260" y="251.9">SIGNATURE</text>
<text x="277.2" y="251.9">DATE</text>
<text x="330.1" y="251.9">TITLE:</text>
<text x="230.6" y="256.1">DRAWN</text>
<text x="230.9" y="260.3">CHK'D</text>
<text x="230.4" y="264.4">APPV'D</text>
<text x="231.1" y="268.8">MFG</text>
<text x="231.5" y="273">Q.A</text>
<text x="285.6" y="272.5">MATERIAL:</text>
<text x="330" y="272.5">DWG NO.</text>
<text x="285.6" y="285.5">WEIGHT:</text>
<text x="330.1" y="285.6">SCALE:1:1</text>
<text x="374.5" y="285.6">SHEET 2 OF 5</text>
</g>
</svg>
